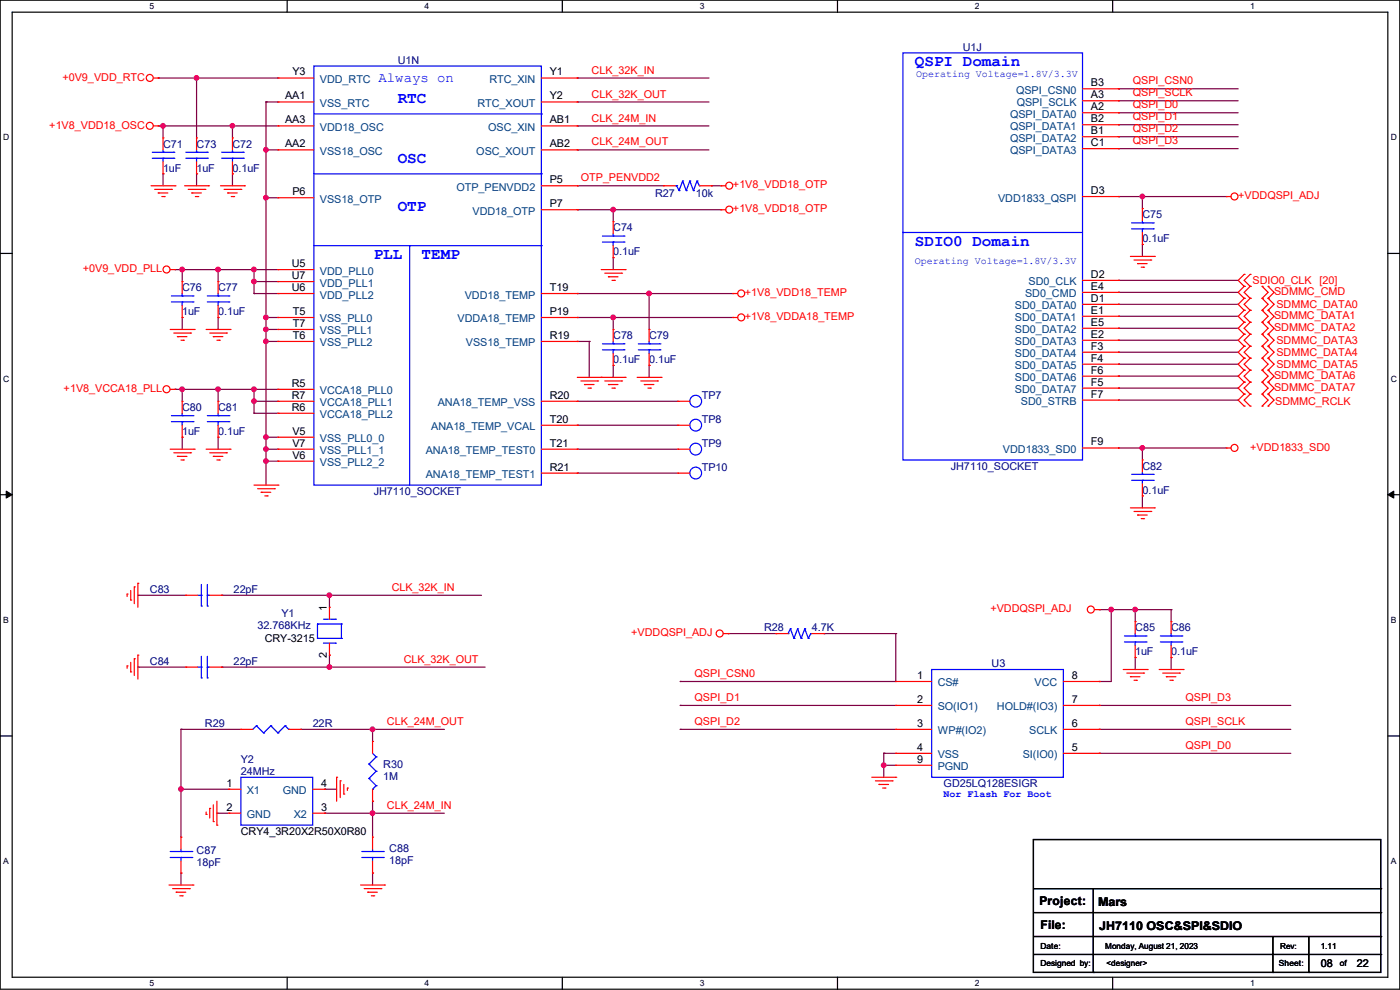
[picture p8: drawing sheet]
<svg xmlns="http://www.w3.org/2000/svg" width="297mm" height="210mm" viewBox="0 0 297 210" stroke-linecap="round" stroke-linejoin="round" font-family="sans-serif">
<path d="M0 0h297v209.8h-297zM2.6 2.6h291.8v204.7h-291.8z" fill="none" stroke="#000" stroke-width=".25"/>
<g fill="#fff">
<path d="M31.7 .3h1v2h-1z"/>
<path d="M31.7 207.6h1v1.9h-1z"/>
</g>
<path d="M60.9 0v2.6M60.9 207.3v2.5" fill="none" stroke="#000" stroke-width=".25"/>
<g fill="#fff">
<path d="M90.1 .3h1v2h-1z"/>
<path d="M90.1 207.6h1v1.9h-1z"/>
</g>
<path d="M119.3 0v2.6M119.3 207.3v2.5" fill="none" stroke="#000" stroke-width=".25"/>
<g fill="#fff">
<path d="M148.5 .3h.9v2h-.9z"/>
<path d="M148.5 207.6h.9v1.9h-.9z"/>
</g>
<path d="M177.7 0v2.6M177.7 207.3v2.5" fill="none" stroke="#000" stroke-width=".25"/>
<g fill="#fff">
<path d="M206.8 .3h1v2h-1z"/>
<path d="M206.8 207.6h1v1.9h-1z"/>
</g>
<path d="M236.1 0v2.6M236.1 207.3v2.5" fill="none" stroke="#000" stroke-width=".25"/>
<g fill="#fff">
<path d="M265.2 .3h1v2h-1z"/>
<path d="M265.2 207.6h1v1.9h-1z"/>
<path d="M.7 28.2h1.2v1.9h-1.2z"/>
<path d="M295.1 28.2h1.2v1.9h-1.2z"/>
<path d="M.7 79.3h1.2v2h-1.2z"/>
<path d="M295.1 79.3h1.2v2h-1.2z"/>
</g>
<path d="M0 53.8h2.6M294.4 53.8h2.6" fill="none" stroke="#000" stroke-width=".25"/>
<g fill="#fff">
<path d="M.7 130.5h1.2v2h-1.2z"/>
<path d="M295.1 130.5h1.1v2h-1.1z"/>
</g>
<path d="M0 104.9h2.6M294.4 104.9h2.6" fill="none" stroke="#000" stroke-width=".25"/>
<path d="M1.3 104.2l1.3 .7-1.3 .8zM294.4 104.9l1.3-.7v1.5z" fill="#000" stroke="#000" stroke-width=".21"/>
<g fill="#fff">
<path d="M.7 181.7h1.2v2h-1.2z"/>
<path d="M295.1 181.7h1.1v2h-1.1z"/>
</g>
<g fill="none" stroke="#000" stroke-width=".25">
<path d="M0 156.1h2.6M294.4 156.1h2.6M219.2 178.1h73.7v28.2h-73.7zM219.2 188.5h73.7M219.2 193.6h73.7M219.2 198.7h73.7M231.9 188.5v17.8M270 198.7v7.6M277.7 198.7v7.6M292.9 188.5h.1M292.9 193.6h.1M292.9 198.7h.1"/>
<path d="M219.2 202.5h73.7M231.9 206.3h.1M270 206.3h.1M277.7 206.3h.1M292.9 202.5h.1"/>
</g>
<g fill="none" stroke="#800040" stroke-width=".25">
<path d="M33.6 16.6h.1M33.6 16.6h25.4M41.7 16.6h.1M41.7 16.6v12.7M122.5 16.6h.1M122.5 16.6h27.9M237.3 18.8h.1M237.3 18.8h25.4M33.6 26.7h.1M33.6 26.7h25.4M34.6 36.9h.1M34.6 26.7h.1"/>
<path d="M34.6 26.7v2.6M34.6 36.9v2.5M41.7 36.9h.1M41.7 36.9v2.5M49.3 36.9h.1M49.3 26.7h.1M49.3 26.7v2.6M49.3 36.9v2.5M56.4 31.8h.1M56.4 21.6h.1M56.4 31.8h2.6M56.4 21.6h2.6"/>
<path d="M56.4 21.6v81.3M122.5 31.8h.1M122.5 26.7h.1M122.5 21.6h.1M122.5 39.4h.1M122.5 31.8h27.9M122.5 26.7h27.9M122.5 21.6h27.9M122.5 39.4h18.3M150.9 39.4h.1M150.9 39.4h2.1M237.3 21.4h.1"/>
<path d="M237.3 23.9h.1M237.3 26.5h.1M237.3 29h.1M237.3 31.5h.1M237.3 21.4h25.4M237.3 23.9h25.4M237.3 26.5h25.4M237.3 29h25.4M237.3 31.5h25.4M37.1 57.2h.1M37.1 57.2h21.9M38.7 57.2h.1"/>
<path d="M38.7 57.2v2.5M46.3 57.2h.1M46.3 57.2v2.5M53.9 57.2h.1M53.9 59.7h.1M53.9 57.2v5.1M53.9 59.7h5.1M56.4 42h.1M56.4 42h2.6M122.5 44.5h.1M122.5 44.5h30.5M130.1 54.7h.1"/>
<path d="M130.1 44.5h.1M130.1 44.5v2.5M130.1 54.7v2.5M237.3 59.5h.1M237.3 41.7h.1M237.3 59.5h25.4M237.3 41.7h22.8M242.4 51.9h.1M242.4 41.7h.1M242.4 41.7v2.5M242.4 51.9v2.5M38.7 67.4h.1"/>
<path d="M38.7 67.4v2.5M46.3 67.4h.1M46.3 67.4v2.5M53.9 62.3h.1M53.9 62.3h5.1M56.4 72.4h.1M56.4 69.9h.1M56.4 67.4h.1M56.4 72.4h2.6M56.4 69.9h2.6M56.4 67.4h2.6M122.5 62.3h.1"/>
<path d="M122.5 72.4h.1M122.5 67.4h.1M122.5 72.4h2.5M122.5 67.4h33M122.5 62.3h33M125 72.4h.1M125 72.4v7.7M130.1 67.4h.1M130.1 77.5h.1M130.1 67.4v2.5M130.1 77.5v2.6M137.7 62.3h.1"/>
<path d="M137.7 77.5h.1M137.7 62.3v7.6M137.7 77.5v2.6M237.3 62h.1M237.3 64.6h.1M237.3 67.1h.1M237.3 69.6h.1M237.3 72.2h.1M237.3 74.7h.1M237.3 77.3h.1M237.3 79.8h.1M237.3 62h25.4"/>
<path d="M237.3 64.6h25.4M237.3 67.1h25.4M237.3 69.6h25.4M237.3 72.2h25.4M237.3 74.7h25.4M237.3 77.3h25.4M237.3 79.8h25.4M37.1 82.6h.1M37.1 82.6h21.9M38.7 92.8h.1M38.7 82.6h.1M38.7 82.6v2.5"/>
<path d="M38.7 92.8v2.5M46.3 92.8h.1M46.3 82.6h.1M46.3 82.6v2.5M46.3 92.8v2.5M53.9 87.7h.1M53.9 82.6h.1M53.9 85.1h.1M53.9 82.6v5.1M53.9 87.7h5.1M53.9 85.1h5.1M56.4 97.8h.1"/>
<path d="M56.4 95.3h.1M56.4 92.8h.1M56.4 97.8h2.6M56.4 95.3h2.6M56.4 92.8h2.6M122.5 85.1h.1M122.5 90.2h.1M122.5 95.3h.1M122.5 95.3h21.3M122.5 85.1h21.3M122.5 90.2h21.3M237.3 95h.1"/>
<path d="M237.3 82.3h.1M237.3 84.9h.1M237.3 95h22.8M237.3 82.3h25.4M237.3 84.9h25.4M242.4 95h.1M242.4 95v2.6M122.5 100.4h.1M122.5 100.4h21.3M242.4 105.2h.1M242.4 105.2v2.5M29.3 126.3h.1"/>
<path d="M29.3 126.3h10.1M47 126.3h.1M47 126.3h55.2M69.9 126.3h.1M69.9 139h.1M69.9 126.3v2.5M69.9 139v2.5M154.5 134.4h.1M154.5 134.4h10.1M174.8 134.4h.1M174.8 134.4h15.2M190 134.4h.1"/>
<path d="M190 134.4v10.2h-45.7M233.2 129.3h.1M233.2 129.3h15.3M235.8 129.3h.1M235.8 129.3v15.3h-2.6M240.8 129.3h.1M240.8 139.5h.1M240.8 129.3v2.6M240.8 139.5v2.5M248.5 129.3h.1M248.5 139.5h.1M248.5 129.3v2.6"/>
<path d="M248.5 139.5v2.5M29.3 141.5h.1M29.3 141.5h10.1M38.4 154.7h.1M38.4 154.7v22.9M38.4 154.7h12.7M47 141.5h.1M47 141.5h55.9M63.8 154.7h.1M63.8 154.7h30.5M69.9 141.5h.1M79 154.7h.1"/>
<path d="M79 154.7v2.6M144.3 154.7h.1M144.3 149.6h.1M144.3 144.6h.1M144.3 154.7h45.7M144.3 149.6h45.7M187.5 159.8h.1M187.5 159.8h2.5M187.5 159.8v5.1M233.2 149.6h.1M233.2 159.8h.1M233.2 154.7h.1"/>
<path d="M233.2 144.6h.1M233.2 154.7h40.7M233.2 149.6h40.7M233.2 159.8h40.7M38.4 167.4h.1M38.4 167.4h10.2M46 172.5h.1M46 172.5h2.6M68.9 167.4h.1M68.9 172.5h.1M68.9 167.4h2.5M68.9 172.5h25.4"/>
<path d="M79 170h.1M79 172.5h.1M79 170v7.6M187.5 162.3h.1M187.5 162.3h2.5M38.4 185.2h.1M38.4 185.2v2.5M79 185.2h.1M79 185.2v2.5"/>
</g>
<g fill="#f0f" stroke="#f0f" stroke-width=".25">
<circle cx="56.4" cy="31.8" r=".49"/>
<circle cx="56.4" cy="97.8" r=".49"/>
<circle cx="56.4" cy="95.3" r=".49"/>
<circle cx="56.4" cy="92.7" r=".49"/>
<circle cx="56.4" cy="72.4" r=".49"/>
<circle cx="56.4" cy="69.9" r=".49"/>
<circle cx="56.4" cy="67.3" r=".49"/>
<circle cx="56.4" cy="41.9" r=".49"/>
<circle cx="41.7" cy="16.5" r=".49"/>
<circle cx="49.3" cy="26.7" r=".49"/>
<circle cx="34.6" cy="26.7" r=".49"/>
<circle cx="53.9" cy="57.2" r=".49"/>
<circle cx="53.9" cy="59.7" r=".49"/>
<circle cx="53.9" cy="85.1" r=".49"/>
<circle cx="53.9" cy="82.6" r=".49"/>
<circle cx="46.2" cy="82.6" r=".49"/>
<circle cx="38.6" cy="82.6" r=".49"/>
<circle cx="46.2" cy="57.2" r=".49"/>
<circle cx="38.6" cy="57.2" r=".49"/>
<circle cx="130.1" cy="67.3" r=".49"/>
<circle cx="137.7" cy="62.3" r=".49"/>
<circle cx="130.1" cy="44.5" r=".49"/>
<circle cx="69.9" cy="126.3" r=".49"/>
<circle cx="69.9" cy="141.5" r=".49"/>
<circle cx="79" cy="154.7" r=".49"/>
<circle cx="38.4" cy="167.4" r=".49"/>
<circle cx="79" cy="172.5" r=".49"/>
<circle cx="242.3" cy="41.7" r=".49"/>
<circle cx="242.3" cy="95" r=".49"/>
<circle cx="240.8" cy="129.3" r=".49"/>
<circle cx="187.5" cy="162.3" r=".49"/>
<circle cx="235.7" cy="129.3" r=".49"/>
</g>
<g fill="none" stroke="#f00" stroke-width=".25">
<path d="M32.6 16.6h1M33.6 16.6h.1M59 16.6h.1M59 16.6h7.6M114.9 16.6h7.6M122.5 16.6h.1M229.7 18.8h7.6M237.3 18.8h.1M32 39.4h5.1M32.6 26.7h1M33.6 26.7h.1M34.6 29.3h.1"/>
<path d="M34.6 36.9h.1M34.6 29.3v2.5M34.6 34.3v2.6M37.1 39.4h.1M39.2 39.4h5M41.7 29.3h.1M41.7 36.9h.1M41.7 29.3v2.5M41.7 34.3v2.6M44.2 39.4h.1M46.8 39.4h5.1M49.3 29.3h.1"/>
<path d="M49.3 36.9h.1M49.3 29.3v2.5M49.3 34.3v2.6M51.9 39.4h.1M59 21.6h.1M59 31.8h.1M59 26.7h.1M59 26.7h7.6M59 21.6h7.6M59 31.8h7.6M114.9 39.4h7.6M114.9 26.7h7.6"/>
<path d="M114.9 21.6h7.6M114.9 31.8h7.6M122.5 39.4h.1M122.5 21.6h.1M122.5 26.7h.1M122.5 31.8h.1M140.8 39.4h.1M140.8 39.4h2.5M148.4 39.4h2.5M150.9 39.4h.1M153 39.4h.1M153 39.4h1"/>
<path d="M229.7 23.9h7.6M229.7 21.4h7.6M229.7 29h7.6M229.7 26.5h7.6M229.7 31.5h7.6M237.3 23.9h.1M237.3 21.4h.1M237.3 29h.1M237.3 26.5h.1M237.3 31.5h.1M32.8 40.2h3.6M33.6 40.9h.1"/>
<path d="M33.6 40.9h2M34.3 41.7h.5M34.8 41.7h.1M36.1 57.2h1M36.4 40.2h.1M37.1 57.2h.1M38.7 59.7h.1M38.7 59.7v2.6M39.9 40.2h3.6M40.7 40.9h.1M40.7 40.9h2M41.4 41.7h.6"/>
<path d="M42 41.7h.1M43.5 40.2h.1M46.3 59.7h.1M46.3 59.7v2.6M47.5 40.2h3.6M48.3 40.9h.1M48.3 40.9h2M49.1 41.7h.5M49.6 41.7h.1M51.1 40.2h.1M59 42h.1M59 57.2h.1"/>
<path d="M59 59.7h.1M59 57.2h7.6M59 42h7.6M59 59.7h7.6M114.9 44.5h7.6M122.5 44.5h.1M127.6 57.2h5M128.3 58h3.6M129.1 58.7h.1M129.1 58.7h2M129.8 59.5h.5M130.1 47h.1"/>
<path d="M130.1 54.7h.1M130.1 47v2.6M130.1 52.1v2.6M130.3 59.5h.1M131.9 58h.1M132.6 57.2h.1M153 44.5h.1M153 44.5h1M229.7 41.7h7.6M229.7 59.5h7.6M237.3 59.5h.1M237.3 41.7h.1"/>
<path d="M239.8 54.4h5.1M240.6 55.2h3.5M241.3 55.9h.1M241.3 55.9h2.1M242.1 56.7h.5M242.4 44.2h.1M242.4 51.9h.1M242.4 44.2v2.6M242.4 49.3v2.6M242.6 56.7h.1M244.1 55.2h.1M244.9 54.4h.1"/>
<path d="M260.1 41.7h.1M260.1 41.7h1.1M263.9 58.2h.1M263.9 58.2l-1.2 1.3 1.2 1.2M265.2 58.2h.1M265.2 58.2l-1.3 1.3 1.3 1.2M36.1 69.9h5.1M36.9 70.7h3.5M37.6 71.4h.1M37.6 71.4h2.1M38.4 72.2h.5M38.7 67.4h.1"/>
<path d="M38.7 64.8v2.6M38.9 72.2h.1M40.4 70.7h.1M41.2 69.9h.1M43.7 69.9h5.1M44.5 70.7h3.5M45.3 71.4h.1M45.3 71.4h2M46 72.2h.5M46.3 67.4h.1M46.3 64.8v2.6M46.5 72.2h.1"/>
<path d="M48 70.7h.1M48.8 69.9h.1M59 67.4h.1M59 72.4h.1M59 69.9h.1M59 62.3h.1M59 69.9h7.6M59 67.4h7.6M59 62.3h7.6M59 72.4h7.6M114.9 67.4h7.6M114.9 62.3h7.6"/>
<path d="M114.9 72.4h7.6M122.5 67.4h.1M122.5 72.4h.1M122.5 62.3h.1M130.1 69.9h.1M130.1 77.5h.1M130.1 69.9v2.5M130.1 75v2.5M137.7 69.9h.1M137.7 77.5h.1M137.7 69.9v2.5M137.7 75v2.5"/>
<path d="M155.5 67.4h.1M155.5 62.3h.1M155.5 67.4h1M155.5 62.3h1M229.7 72.2h7.6M229.7 64.6h7.6M229.7 67.1h7.6M229.7 62h7.6M229.7 69.6h7.6M229.7 74.7h7.6M229.7 77.3h7.6M229.7 79.8h7.6"/>
<path d="M237.3 64.6h.1M237.3 67.1h.1M237.3 72.2h.1M237.3 62h.1M237.3 69.6h.1M237.3 74.7h.1M237.3 77.3h.1M237.3 79.8h.1M263.9 60.7h.1M263.9 63.3h.1M263.9 65.8h.1M263.9 68.4h.1"/>
<path d="M263.9 70.9h.1M263.9 76h.1M263.9 78.5h.1M263.9 73.4h.1M263.9 63.3l-1.2 1.3 1.2 1.2M263.9 70.9l-1.2 1.3 1.2 1.2M263.9 65.8l-1.2 1.3 1.2 1.3M263.9 73.4l-1.2 1.3 1.2 1.3M263.9 68.4l-1.2 1.2 1.2 1.3M263.9 76l-1.2 1.3 1.2 1.2M263.9 60.7l-1.2 1.3 1.2 1.3M263.9 78.5l-1.2 1.3 1.2 1.3"/>
<path d="M265.2 60.7h.1M265.2 65.8h.1M265.2 63.3h.1M265.2 68.4h.1M265.2 70.9h.1M265.2 78.5h.1M265.2 76h.1M265.2 73.4h.1M265.2 63.3l-1.3 1.3 1.3 1.2M265.2 68.4l-1.3 1.2 1.3 1.3M265.2 65.8l-1.3 1.3 1.3 1.3M265.2 70.9l-1.3 1.3 1.3 1.2"/>
<path d="M265.2 60.7l-1.3 1.3 1.3 1.3M265.2 73.4l-1.3 1.3 1.3 1.3M265.2 76l-1.3 1.3 1.3 1.2M265.2 78.5l-1.3 1.3 1.3 1.3M267.8 65.8h.1M267.8 63.3h.1M267.8 68.4h.1M267.8 70.9h.1M267.8 78.5h.1M267.8 76h.1M267.8 73.4h.1M267.8 60.7h.1"/>
<path d="M267.8 63.3l1.2 1.3-1.2 1.2M267.8 68.4l1.2 1.2-1.2 1.3M267.8 70.9l1.2 1.3-1.2 1.2M267.8 60.7l1.2 1.3-1.2 1.3M267.8 65.8l1.2 1.3-1.2 1.3M267.8 73.4l1.2 1.3-1.2 1.3M267.8 76l1.2 1.3-1.2 1.2M267.8 78.5l1.2 1.3-1.2 1.3M269 65.8h.1M269 63.3h.1M269 68.4h.1M269 70.9h.1"/>
<path d="M269 78.5h.1M269 76h.1M269 73.4h.1M269 60.7h.1M269 65.8l1.3 1.3-1.3 1.3M269 70.9l1.3 1.3-1.3 1.2M269 63.3l1.3 1.3-1.3 1.2M269 73.4l1.3 1.3-1.3 1.3M269 60.7l1.3 1.3-1.3 1.3M269 76l1.3 1.3-1.3 1.2M269 68.4l1.3 1.2-1.3 1.3M269 78.5l1.3 1.3-1.3 1.3"/>
<path d="M36.1 82.6h1M36.1 95.3h5.1M36.9 96.1h3.5M37.1 82.6h.1M37.6 96.8h.1M37.6 96.8h2.1M38.4 97.6h.5M38.7 85.1h.1M38.7 92.8h.1M38.7 85.1v2.6M38.7 90.2v2.6M38.9 97.6h.1"/>
<path d="M40.4 96.1h.1M41.2 95.3h.1M43.7 95.3h5.1M44.5 96.1h3.5M45.3 96.8h.1M45.3 96.8h2M46 97.6h.5M46.3 85.1h.1M46.3 92.8h.1M46.3 85.1v2.6M46.3 90.2v2.6M46.5 97.6h.1"/>
<path d="M48 96.1h.1M48.8 95.3h.1M59 82.6h.1M59 87.7h.1M59 85.1h.1M59 92.8h.1M59 97.8h.1M59 95.3h.1M59 82.6h7.6M59 95.3h7.6M59 87.7h7.6M59 85.1h7.6"/>
<path d="M59 92.8h7.6M59 97.8h7.6M114.9 95.3h7.6M114.9 85.1h7.6M114.9 90.2h7.6M122.5 85.1h.1M122.5 90.2h.1M122.5 95.3h.1M122.5 80.1h10.1M123.2 80.8h3.6M124 81.6h.1M124 81.6h2"/>
<path d="M124.8 82.3h.5M125.3 82.3h.1M126.8 80.8h.1M127.6 80.1h.1M128.3 80.8h3.6M129.1 81.6h.1M129.1 81.6h2M129.8 82.3h.5M130.3 82.3h.1M131.9 80.8h.1M132.6 80.1h.1M135.2 80.1h5.1"/>
<path d="M135.9 80.8h3.6M136.7 81.6h.1M136.7 81.6h2M137.5 82.3h.5M138 82.3h.1M139.5 80.8h.1M140.3 80.1h.1M143.8 95.3h.1M143.8 90.2h.1M143.8 85.1h.1M143.8 95.3h2.5M143.8 85.1h2.5"/>
<path d="M143.8 90.2h2.5M229.7 82.3h7.6M229.7 95h7.6M229.7 84.9h7.6M237.3 82.3h.1M237.3 84.9h.1M237.3 95h.1M242.4 97.6h.1M242.4 97.6v2.5M260.1 95h.1M260.1 95h1.1M263.9 81.1h.1"/>
<path d="M263.9 83.6h.1M263.9 86.1h.1M263.9 83.6l-1.2 1.3 1.2 1.2M263.9 81.1l-1.2 1.2 1.2 1.3M265.2 81.1h.1M265.2 83.6h.1M265.2 86.1h.1M265.2 81.1l-1.3 1.2 1.3 1.3M265.2 83.6l-1.3 1.3 1.3 1.2M267.8 81.1h.1M267.8 83.6h.1M267.8 86.1h.1"/>
<path d="M267.8 83.6l1.2 1.3-1.2 1.2M267.8 81.1l1.2 1.2-1.2 1.3M269 81.1h.1M269 83.6h.1M269 86.1h.1M269 81.1l1.3 1.2-1.3 1.3M269 83.6l1.3 1.3-1.3 1.2M53.9 102.9h5.1M54.7 103.7h3.5M55.4 104.4h.1M55.4 104.4h2M56.2 105.2h.5"/>
<path d="M56.7 105.2h.1M58.2 103.7h.1M59 102.9h.1M114.9 100.4h7.6M122.5 100.4h.1M143.8 100.4h.1M143.8 100.4h2.5M239.8 107.7h5.1M240.6 108.5h3.5M241.3 109.3h.1M241.3 109.3h2.1M242.1 110h.5"/>
<path d="M242.4 105.2h.1M242.4 102.7v2.5M242.6 110h.1M244.1 108.5h.1M244.9 107.7h.1M27 126h.1M27 126v.5M27.7 127.3h.1M27.7 125.3v2M28.5 124.5h.1M28.5 139.7h.1M28.5 124.5v3.6"/>
<path d="M28.5 139.7v3.6M29.3 123.7h.1M29.3 139h.1M29.3 123.7v5.1M29.3 139v5.1M39.4 126.3h.1M39.4 126.3h2.6M44.5 126.3h2.5M47 126.3h.1M69.9 128.8h.1M69.9 139h.1M69.9 128.8v2.6"/>
<path d="M69.9 136.4v2.6M153.5 134.4h1M154.5 134.4h.1M164.6 134.4h.1M164.6 134.4h2.6M172.3 134.4h2.5M174.8 134.4h.1M232.2 129.3h1M233.2 129.3h.1M240.8 131.9h.1M240.8 139.5h.1M240.8 131.9v2.5"/>
<path d="M240.8 136.9v2.6M248.5 131.9h.1M248.5 139.5h.1M248.5 131.9v2.5M248.5 136.9v2.6M27 141.3h.1M27 141.3v.5M27.7 142.5h.1M27.7 140.5v2M39.4 141.5h.1M39.4 141.5h2.6M44.5 141.5h2.5"/>
<path d="M47 141.5h.1M51.1 154.7h.1M51.1 154.7h2.5M61.3 154.7h2.5M63.8 154.7h.1M79 157.3h.1M79 157.3v2.5M190 144.6h.1M190 149.6h.1M190 154.7h.1M190 159.8h.1M190 154.7h7.7"/>
<path d="M190 144.6h7.7M190 149.6h7.7M190 159.8h7.7M225.6 154.7h7.6M225.6 144.6h7.6M225.6 149.6h7.6M225.6 159.8h7.6M233.2 159.8h.1M233.2 154.7h.1M233.2 149.6h.1M233.2 144.6h.1M238.3 142h5.1"/>
<path d="M239.1 142.8h3.5M239.8 143.6h.1M239.8 143.6h2.1M240.6 144.3h.5M241.1 144.3h.1M242.6 142.8h.1M243.4 142h.1M245.9 142h5.1M246.7 142.8h3.5M247.4 143.6h.1M247.4 143.6h2.1M248.2 144.3h.5"/>
<path d="M248.7 144.3h.1M250.2 142.8h.1M251 142h.1M38.4 177.6h.1M38.4 177.6v2.5M43.7 172.8h.1M43.7 172.3v.5M44.5 171.5h.1M44.5 171.5v2M45.3 174.3h.1M45.3 170.7v3.6M46 175h.1"/>
<path d="M46 170v5M48.6 167.4h.1M48.6 172.5h.1M48.6 167.4h2.5M48.6 172.5h2.5M66.3 167.4h2.6M66.3 172.5h2.6M68.9 172.5h.1M68.9 167.4h.1M71.4 164.9h.1M71.4 164.9v5.1M72.2 165.7h.1"/>
<path d="M72.2 165.7v3.5M72.9 168.4h.1M72.9 166.4v2M73.7 167.2h.1M73.7 167.2v.5M79 170h.1M79 177.6h.1M79 167.4v2.6M79 177.6v2.5M185 164.9h5M185.7 165.7h3.6M186.5 166.4h.1"/>
<path d="M186.5 166.4h2M187.2 167.2h.5M187.7 167.2h.1M189.3 165.7h.1M190 164.9h.1M190 162.3h.1M190 162.3h7.7M35.9 187.7h5M36.6 188.5h3.6M37.4 189.3h.1M37.4 189.3h2M38.1 190h.6"/>
<path d="M38.4 185.2h.1M38.4 182.7v2.5M38.7 190h.1M40.2 188.5h.1M40.9 187.7h.1M76.5 187.7h5.1M77.3 188.5h3.5M78 189.3h.1M78 189.3h2.1M78.8 190h.5M79 185.2h.1M79 182.7v2.5"/>
<path d="M79.3 190h.1M80.8 188.5h.1M81.6 187.7h.1"/>
<circle cx="31.8" cy="16.5" r=".74"/>
<circle cx="31.8" cy="26.7" r=".74"/>
<circle cx="154.7" cy="39.4" r=".74"/>
<circle cx="35.3" cy="57.2" r=".74"/>
<circle cx="154.7" cy="44.5" r=".74"/>
<circle cx="261.9" cy="41.7" r=".74"/>
<circle cx="157.2" cy="62.3" r=".74"/>
<circle cx="157.2" cy="67.3" r=".74"/>
<circle cx="35.3" cy="82.6" r=".74"/>
<circle cx="261.9" cy="95" r=".74"/>
<circle cx="152.7" cy="134.4" r=".74"/>
<circle cx="231.4" cy="129.3" r=".74"/>
</g>
<g fill="none" stroke="#00f" stroke-width=".25">
<path d="M66.6 14h48.3v88.9h-48.3zM191.6 11.2h38.1v86.4h-38.1zM32.3 33.6h4.6M32.3 32.3h4.6M34.6 32.3h.1M34.6 33.6h.1M34.6 31.8v.5M34.6 33.6v.7M36.9 33.6h.1M36.9 32.3h.1M39.4 33.6h4.6M39.4 32.3h4.6"/>
<path d="M41.7 32.3h.1M41.7 33.6h.1M41.7 31.8v.5M41.7 33.6v.7M44 33.6h.1M44 32.3h.1M47 33.6h4.6M47 32.3h4.6M49.3 32.3h.1M49.3 33.6h.1M49.3 31.8v.5M49.3 33.6v.7"/>
<path d="M51.6 33.6h.1M51.6 32.3h.1M66.6 24.2h48.3M66.6 36.9h48.3M114.9 24.2h.1M114.9 36.9h.1M143.3 39.4h.3M143.6 39.4h.1M143.6 39.4l.5 1M144.8 38.4h.1M144.8 38.4l-.7 2M144.8 38.4l.8 2"/>
<path d="M146.3 38.4h.1M146.3 38.4l-.7 2M146.3 38.4l.8 2M147.9 38.4h.1M147.9 38.4l-.8 2M147.9 38.4l.5 1M148.4 39.4h.1M66.6 52.1h48.3M86.9 52.1h.1M86.9 52.1v50.8M114.9 52.1h.1M127.8 51.4h4.6"/>
<path d="M127.8 50.1h4.6M130.1 50.1h.1M130.1 51.4h.1M130.1 49.6v.5M130.1 51.4v.7M132.4 51.4h.1M132.4 50.1h.1M144.1 40.4h.1M145.6 40.4h.1M147.1 40.4h.1M191.6 49.3h.1M191.6 49.3h38.1"/>
<path d="M240.1 48.6h4.5M240.1 47.3h4.5M242.4 47.3h.1M242.4 48.6h.1M242.4 46.8v.5M242.4 48.6v.7M244.6 48.6h.1M244.6 47.3h.1M36.4 64.1h4.5M36.4 62.8h4.5M38.7 62.8h.1M38.7 64.1h.1"/>
<path d="M38.7 62.3v.5M38.7 64.1v.7M40.9 64.1h.1M40.9 62.8h.1M44 64.1h4.6M44 62.8h4.6M46.3 62.8h.1M46.3 64.1h.1M46.3 62.3v.5M46.3 64.1v.7M48.6 64.1h.1M48.6 62.8h.1"/>
<path d="M127.8 74.2h4.6M127.8 72.9h4.6M130.1 72.9h.1M130.1 74.2h.1M130.1 72.4v.5M130.1 74.2v.8M132.4 74.2h.1M132.4 72.9h.1M135.4 74.2h4.6M135.4 72.9h4.6M137.7 72.9h.1M137.7 74.2h.1"/>
<path d="M137.7 72.4v.5M137.7 74.2v.8M140 74.2h.1M140 72.9h.1M36.4 89.5h4.5M36.4 88.2h4.5M38.7 88.2h.1M38.7 89.5h.1M38.7 87.7v.5M38.7 89.5v.7M40.9 89.5h.1M40.9 88.2h.1"/>
<path d="M44 89.5h4.6M44 88.2h4.6M46.3 88.2h.1M46.3 89.5h.1M46.3 87.7v.5M46.3 89.5v.7M48.6 89.5h.1M48.6 88.2h.1M240.1 101.9h4.5M240.1 100.6h4.5M242.4 100.6h.1M242.4 101.9h.1"/>
<path d="M242.4 100.1v.5M242.4 101.9v.8M244.6 101.9h.1M244.6 100.6h.1M42 126.3h.7M42.7 128.6h.1M42.7 126.3h.1M42.7 124v4.6M42.7 139.2v4.6M44 126.3h.1M44 128.6h.1M44 126.3h.5"/>
<path d="M44 124v4.6M44 139.2v4.6M67.4 135.4h.1M67.4 132.4h.1M67.4 132.4h5M67.4 135.4h5M67.4 132.4v3M68.6 131.4h2.6M68.6 136.4h2.6M71.2 131.4h.1M71.2 136.4h.1M72.4 132.4h.1"/>
<path d="M72.4 135.4h.1M72.4 132.4v3M167.2 134.4h.1M167.7 133.4h.1M167.7 133.4l.7 2M167.7 133.4l-.5 1M168.4 135.4h.1M169.2 133.4h.1M169.2 133.4l.8 2M169.2 133.4l-.8 2M170 135.4h.1M170.7 133.4h.1"/>
<path d="M170.7 133.4l.8 2M170.7 133.4l-.7 2M171.5 135.4h.1M172 134.4h.1M172 134.4l-.5 1M172 134.4h.3M238.5 136.2h4.6M238.5 134.9h4.6M240.8 134.9h.1M240.8 136.2h.1M240.8 134.4v.5M240.8 136.2v.7"/>
<path d="M243.1 136.2h.1M243.1 134.9h.1M246.2 136.2h4.5M246.2 134.9h4.5M248.5 134.9h.1M248.5 136.2h.1M248.5 134.4v.5M248.5 136.2v.7M250.7 136.2h.1M250.7 134.9h.1M42 141.5h.7M42.7 143.8h.1"/>
<path d="M42.7 141.5h.1M44 141.5h.1M44 143.8h.1M44 141.5h.5M54.4 154h.1M54.4 154l-.8 .7M54.4 154l1.5 1.5M55.9 155.5h.1M57.4 154h.1M57.4 154l-1.5 1.5M57.4 154l1.6 1.5M59 155.5h.1"/>
<path d="M60.5 154h.1M60.5 154l-1.5 1.5M60.5 154l.8 .7M61.3 154.7h.1M79 159.8l.8 .8M197.7 142h27.9v22.9h-27.9zM51.1 164.9h15.2v10.1h-15.2zM78.3 162.1h.1M78.3 165.1h.1M78.3 162.1l1.5 1.5M78.3 165.1l1.5 1.6M79 167.4h.1"/>
<path d="M79.8 160.6h.1M79.8 163.6h.1M79.8 166.7h.1M79.8 160.6l-1.5 1.5M79.8 163.6l-1.5 1.5M79.8 166.7l-.8 .7M36.1 181.9h4.6M36.1 180.6h4.6M38.4 180.6h.1M38.4 181.9h.1M38.4 180.1v.5M38.4 181.9v.8"/>
<path d="M40.7 181.9h.1M40.7 180.6h.1M76.8 181.9h4.5M76.8 180.6h4.5M79 180.6h.1M79 181.9h.1M79 180.1v.5M79 181.9v.8M81.3 181.9h.1M81.3 180.6h.1"/>
<circle cx="147.6" cy="95.3" r="1.25"/>
<circle cx="147.6" cy="90.2" r="1.25"/>
<circle cx="147.6" cy="85.1" r="1.25"/>
<circle cx="147.6" cy="100.4" r="1.25"/>
</g>
<g font-size="3.4" fill="#00f">
<text x="194.1" y="14">QSPI Domain</text>
<text x="84.4" y="21.9">RTC</text>
<text x="84.4" y="34.6">OSC</text>
<text x="84.4" y="44.7">OTP</text>
<text x="194.1" y="52.1">SDIO0 Domain</text>
<text x="79.3" y="54.9">PLL</text>
<text x="89.5" y="54.9">TEMP</text>
</g>
<text font-size="3" fill="#00f" x="80.3" y="17.4">Always on</text>
<g font-size="2.5">
<text x="220.5" y="191.9">Project:</text>
<text x="220.8" y="197">File:</text>
<text x="233" y="192.2">Mars</text>
<text x="233.2" y="197.2">JH7110 OSC&amp;SPI&amp;SDIO</text>
</g>
<g font-size="2.3" fill="#000080">
<text x="204.3" y="10.8">U1J</text>
<text x="84.4" y="13.5">U1N</text>
<text x="34.6" y="31.3">C71</text>
<text x="41.7" y="31.3">C73</text>
<text x="49.3" y="31.3">C72</text>
<text x="34.6" y="36.4">1uF</text>
<text x="41.7" y="36.4">1uF</text>
<text x="49.3" y="36.4">0.1uF</text>
<text x="139" y="41.7">R27</text>
<text x="147.6" y="41.7">10k</text>
<text x="242.4" y="46.3">C75</text>
<text x="130.1" y="49.1">C74</text>
<text x="242.4" y="51.4">0.1uF</text>
<text x="130.1" y="54.2">0.1uF</text>
<text x="38.7" y="61.8">C76</text>
<text x="46.3" y="61.8">C77</text>
<text x="38.7" y="66.9">1uF</text>
<text x="46.3" y="66.9">0.1uF</text>
<text x="130.1" y="72">C78</text>
<text x="137.7" y="72">C79</text>
<text x="130.1" y="77">0.1uF</text>
<text x="137.7" y="77">0.1uF</text>
<text x="38.7" y="87.2">C80</text>
<text x="46.3" y="87.2">C81</text>
<text x="148.9" y="89.7">TP8</text>
<text x="148.9" y="84.7">TP7</text>
<text x="38.7" y="92.3">1uF</text>
<text x="46.3" y="92.3">0.1uF</text>
<text x="148.9" y="94.8">TP9</text>
<text x="148.9" y="99.9">TP10</text>
<text x="201.7" y="99.7">JH7110_SOCKET</text>
<text x="242.4" y="99.7">C82</text>
<text x="79.3" y="105">JH7110_SOCKET</text>
<text x="242.4" y="104.7">0.1uF</text>
<text x="31.8" y="125.8">C83</text>
<text x="49.6" y="125.8">22pF</text>
<text x="59.7" y="130.9">Y1</text>
<text x="54.7" y="133.4">32.768KHz</text>
<text x="162.1" y="133.9">R28</text>
<text x="172.2" y="133.9">4.7K</text>
<text x="240.8" y="133.9">C85</text>
<text x="248.5" y="133.9">C86</text>
<text x="31.8" y="141.1">C84</text>
<text x="49.6" y="141.1">22pF</text>
<text x="210.4" y="141.6">U3</text>
<text x="240.8" y="139">1uF</text>
<text x="248.5" y="139">0.1uF</text>
<text x="43.5" y="154.3">R29</text>
<text x="66.3" y="154.3">22R</text>
<text x="51.1" y="161.9">Y2</text>
<text x="51.1" y="164.4">24MHz</text>
<text x="81.3" y="162.9">R30</text>
<text x="81.3" y="165.4">1M</text>
<text x="200.2" y="167">GD25LQ128ESIGR</text>
<text x="41.7" y="181.2">C87</text>
<text x="41.7" y="183.7">18pF</text>
<text x="82.6" y="180.7">C88</text>
<text x="82.6" y="183.2">18pF</text>
</g>
<g font-size="2.3" fill="#f00">
<text x="13.3" y="17.1">+0V9_VDD_RTC</text>
<text x="125.5" y="15.6">CLK_32K_IN</text>
<text x="240.3" y="17.9">QSPI_CSN0</text>
<text x="125.5" y="20.7">CLK_32K_OUT</text>
<text x="240.3" y="20.4">QSPI_SCLK</text>
<text x="240.3" y="23">QSPI_D0</text>
<text x="10.5" y="27.3">+1V8_VDD18_OSC</text>
<text x="125.5" y="25.8">CLK_24M_IN</text>
<text x="240.3" y="25.5">QSPI_D1</text>
<text x="240.3" y="28.1">QSPI_D2</text>
<text x="125.5" y="30.9">CLK_24M_OUT</text>
<text x="240.3" y="30.6">QSPI_D3</text>
<text x="123.2" y="38.5">OTP_PENVDD2</text>
<text x="155.5" y="40">+1V8_VDD18_OTP</text>
<text x="155.5" y="45">+1V8_VDD18_OTP</text>
<text x="262.7" y="42.2">+VDDQSPI_ADJ</text>
<text x="17.6" y="57.7">+0V9_VDD_PLL</text>
<text x="158" y="62.8">+1V8_VDD18_TEMP</text>
<text x="265.7" y="60.3">SDIO0_CLK</text>
<text x="270.3" y="62.6">SDMMC_CMD</text>
<text x="270.8" y="65.4">SDMMC_DATA0</text>
<text x="280" y="60.3">[20]</text>
<text x="158" y="67.9">+1V8_VDDA18_TEMP</text>
<text x="270.3" y="67.6">SDMMC_DATA1</text>
<text x="270.3" y="70.2">SDMMC_DATA2</text>
<text x="270.8" y="75.5">SDMMC_DATA4</text>
<text x="270.8" y="73">SDMMC_DATA3</text>
<text x="13.5" y="83.1">+1V8_VCCA18_PLL</text>
<text x="270.3" y="80.3">SDMMC_DATA6</text>
<text x="270.3" y="82.9">SDMMC_DATA7</text>
<text x="270.8" y="78.1">SDMMC_DATA5</text>
<text x="270.6" y="85.9">SDMMC_RCLK</text>
<text x="265.2" y="95.6">+VDD1833_SD0</text>
<text x="83.1" y="125.3">CLK_32K_IN</text>
<text x="210.1" y="129.9">+VDDQSPI_ADJ</text>
<text x="133.9" y="135">+VDDQSPI_ADJ</text>
<text x="85.6" y="140.6">CLK_32K_OUT</text>
<text x="147.4" y="143.6">QSPI_CSN0</text>
<text x="147.4" y="148.7">QSPI_D1</text>
<text x="251.5" y="148.7">QSPI_D3</text>
<text x="82.1" y="153.8">CLK_24M_OUT</text>
<text x="147.4" y="153.8">QSPI_D2</text>
<text x="251.5" y="153.8">QSPI_SCLK</text>
<text x="251.5" y="158.9">QSPI_D0</text>
<text x="82.1" y="171.6">CLK_24M_IN</text>
</g>
<g font-size="2.3">
<text x="62.1" y="16">Y3</text>
<text x="116.6" y="16">Y1</text>
<text x="60.5" y="21.1">AA1</text>
<text x="116.6" y="21.1">Y2</text>
<text x="231.4" y="23.4">A2</text>
<text x="231.4" y="20.8">A3</text>
<text x="231.4" y="18.3">B3</text>
<text x="60.5" y="26.2">AA3</text>
<text x="116.6" y="26.2">AB1</text>
<text x="231.4" y="28.4">B1</text>
<text x="231.4" y="25.9">B2</text>
<text x="60.5" y="31.2">AA2</text>
<text x="116.6" y="31.2">AB2</text>
<text x="231.4" y="31">C1</text>
<text x="62" y="41.4">P6</text>
<text x="116.6" y="38.9">P5</text>
<text x="231.4" y="41.1">D3</text>
<text x="116.6" y="43.9">P7</text>
<text x="61.9" y="56.6">U5</text>
<text x="61.9" y="59.2">U7</text>
<text x="231.4" y="58.9">D2</text>
<text x="61.9" y="61.7">U6</text>
<text x="116.6" y="61.7">T19</text>
<text x="231.4" y="64">D1</text>
<text x="231.4" y="61.5">E4</text>
<text x="62.1" y="66.8">T5</text>
<text x="62.1" y="71.9">T6</text>
<text x="62.1" y="69.3">T7</text>
<text x="116.6" y="66.8">P19</text>
<text x="116.6" y="71.9">R19</text>
<text x="231.4" y="66.5">E1</text>
<text x="231.4" y="71.6">E2</text>
<text x="231.4" y="69.1">E5</text>
<text x="231.4" y="74.2">F3</text>
<text x="231.4" y="76.7">F4</text>
<text x="61.9" y="82">R5</text>
<text x="231.4" y="81.8">F5</text>
<text x="231.4" y="79.2">F6</text>
<text x="61.9" y="87.1">R6</text>
<text x="61.9" y="84.6">R7</text>
<text x="116.6" y="84.6">R20</text>
<text x="116.6" y="89.7">T20</text>
<text x="231.4" y="84.3">F7</text>
<text x="62" y="92.2">V5</text>
<text x="62" y="94.7">V7</text>
<text x="116.6" y="94.7">T21</text>
<text x="231.4" y="94.5">F9</text>
<text x="62" y="97.3">V6</text>
<text x="116.6" y="99.8">R21</text>
<text x="69.3" y="129.6" transform="rotate(-90 69.3 129.6)">1</text>
<text x="56.2" y="136.2">CRY-3215</text>
<text x="69.3" y="139.5" transform="rotate(-90 69.3 139.5)">2</text>
<text x="194.6" y="144">1</text>
<text x="194.6" y="149.1">2</text>
<text x="227.4" y="149.1">7</text>
<text x="227.4" y="144">8</text>
<text x="194.6" y="154.2">3</text>
<text x="227.4" y="154.2">6</text>
<text x="194.6" y="159.3">4</text>
<text x="194.6" y="161.8">9</text>
<text x="227.4" y="159.3">5</text>
<text x="48" y="166.9">1</text>
<text x="68.1" y="166.9">4</text>
<text x="48" y="172">2</text>
<text x="68.1" y="172">3</text>
<text x="51.1" y="177.1">CRY4_3R20X2R50X0R80</text>
<text x="280.2" y="205.1">08</text>
<text x="287.8" y="205.1">22</text>
</g>
<g font-size="2.3" fill="#004080">
<text x="67.9" y="17.6">VDD_RTC</text>
<text x="103.8" y="17.6">RTC_XIN</text>
<text x="67.9" y="22.7">VSS_RTC</text>
<text x="101.3" y="22.7">RTC_XOUT</text>
<text x="215.6" y="19.9">QSPI_CSN0</text>
<text x="215.7" y="22.4">QSPI_SCLK</text>
<text x="67.9" y="27.8">VDD18_OSC</text>
<text x="103.6" y="27.8">OSC_XIN</text>
<text x="214.3" y="25">QSPI_DATA0</text>
<text x="214.3" y="27.5">QSPI_DATA1</text>
<text x="67.9" y="32.9">VSS18_OSC</text>
<text x="101.1" y="32.9">OSC_XOUT</text>
<text x="214.3" y="30.1">QSPI_DATA2</text>
<text x="214.3" y="32.6">QSPI_DATA3</text>
<text x="96.8" y="40.5">OTP_PENVDD2</text>
<text x="67.9" y="43">VSS18_OTP</text>
<text x="100.2" y="45.6">VDD18_OTP</text>
<text x="211.8" y="42.8">VDD1833_QSPI</text>
<text x="67.9" y="58.3">VDD_PLL0</text>
<text x="67.9" y="63.3">VDD_PLL2</text>
<text x="67.9" y="60.8">VDD_PLL1</text>
<text x="98.6" y="63.3">VDD18_TEMP</text>
<text x="215.3" y="65.6">SD0_DATA0</text>
<text x="217.5" y="63.1">SD0_CMD</text>
<text x="218.2" y="60.5">SD0_CLK</text>
<text x="67.9" y="68.4">VSS_PLL0</text>
<text x="67.9" y="71">VSS_PLL1</text>
<text x="97.1" y="68.4">VDDA18_TEMP</text>
<text x="215.3" y="68.2">SD0_DATA1</text>
<text x="215.3" y="70.7">SD0_DATA2</text>
<text x="67.9" y="73.5">VSS_PLL2</text>
<text x="98.8" y="73.5">VSS18_TEMP</text>
<text x="215.3" y="73.2">SD0_DATA3</text>
<text x="215.3" y="75.8">SD0_DATA4</text>
<text x="67.9" y="83.7">VCCA18_PLL0</text>
<text x="215.3" y="78.3">SD0_DATA5</text>
<text x="215.3" y="83.4">SD0_DATA7</text>
<text x="215.3" y="80.9">SD0_DATA6</text>
<text x="67.9" y="88.7">VCCA18_PLL2</text>
<text x="67.9" y="86.2">VCCA18_PLL1</text>
<text x="92.9" y="86.2">ANA18_TEMP_VSS</text>
<text x="216.6" y="85.9">SD0_STRB</text>
<text x="67.9" y="93.8">VSS_PLL0_0</text>
<text x="91.5" y="91.3">ANA18_TEMP_VCAL</text>
<text x="67.9" y="98.9">VSS_PLL2_2</text>
<text x="67.9" y="96.3">VSS_PLL1_1</text>
<text x="90.3" y="101.4">ANA18_TEMP_TEST1</text>
<text x="90.3" y="96.3">ANA18_TEMP_TEST0</text>
<text x="212.8" y="96.1">VDD1833_SD0</text>
<text x="198.9" y="145.6">CS#</text>
<text x="219.5" y="145.6">VCC</text>
<text x="198.9" y="150.7">SO(IO1)</text>
<text x="198.9" y="155.8">WP#(IO2)</text>
<text x="211.5" y="150.7">HOLD#(IO3)</text>
<text x="218.4" y="155.8">SCLK</text>
<text x="198.9" y="160.9">VSS</text>
<text x="217" y="160.9">SI(IO0)</text>
<text x="198.9" y="163.4">PGND</text>
<text x="52.4" y="168.5">X1</text>
<text x="52.4" y="173.6">GND</text>
<text x="60" y="168.5">GND</text>
<text x="62.3" y="173.6">X2</text>
</g>
<g font-size="2.1" fill="#00f">
<text x="194.4" y="16.4">Operating Voltage=1.8V/3.3V</text>
<text x="194.1" y="56">Operating Voltage=1.8V/3.3V</text>
<text x="200.2" y="169.2">Nor Flash For Boot</text>
</g>
<g font-size="1.8">
<text x="31.7" y="1.9">5</text>
<text x="90.1" y="1.9">4</text>
<text x="148.5" y="1.9">3</text>
<text x="206.8" y="1.9">2</text>
<text x="265.2" y="1.9">1</text>
<text x=".7" y="29.8">D</text>
<text x="295.1" y="29.8">D</text>
<text x=".7" y="80.9">C</text>
<text x="295.1" y="80.9">C</text>
<text x=".7" y="132.1">B</text>
<text x="295.1" y="132.1">B</text>
<text x=".7" y="183.3">A</text>
<text x="295.1" y="183.3">A</text>
<text x="220.8" y="201.3">Date:</text>
<text x="234.5" y="201.3">Monday, August 21, 2023</text>
<text x="280.2" y="201.3">1.11</text>
<text x="31.7" y="209.2">5</text>
<text x="90.1" y="209.2">4</text>
<text x="148.5" y="209.2">3</text>
<text x="206.8" y="209.2">2</text>
<text x="220.8" y="204.9">Designed by:</text>
<text x="234.7" y="204.9">&lt;designer&gt;</text>
<text x="265.2" y="209.2">1</text>
<text x="271.3" y="204.9">Sheet:</text>
<text x="284.3" y="204.9">of</text>
</g>
<text font-size="1.7" x="271.6" y="201.3">Rev:</text>
</svg>
